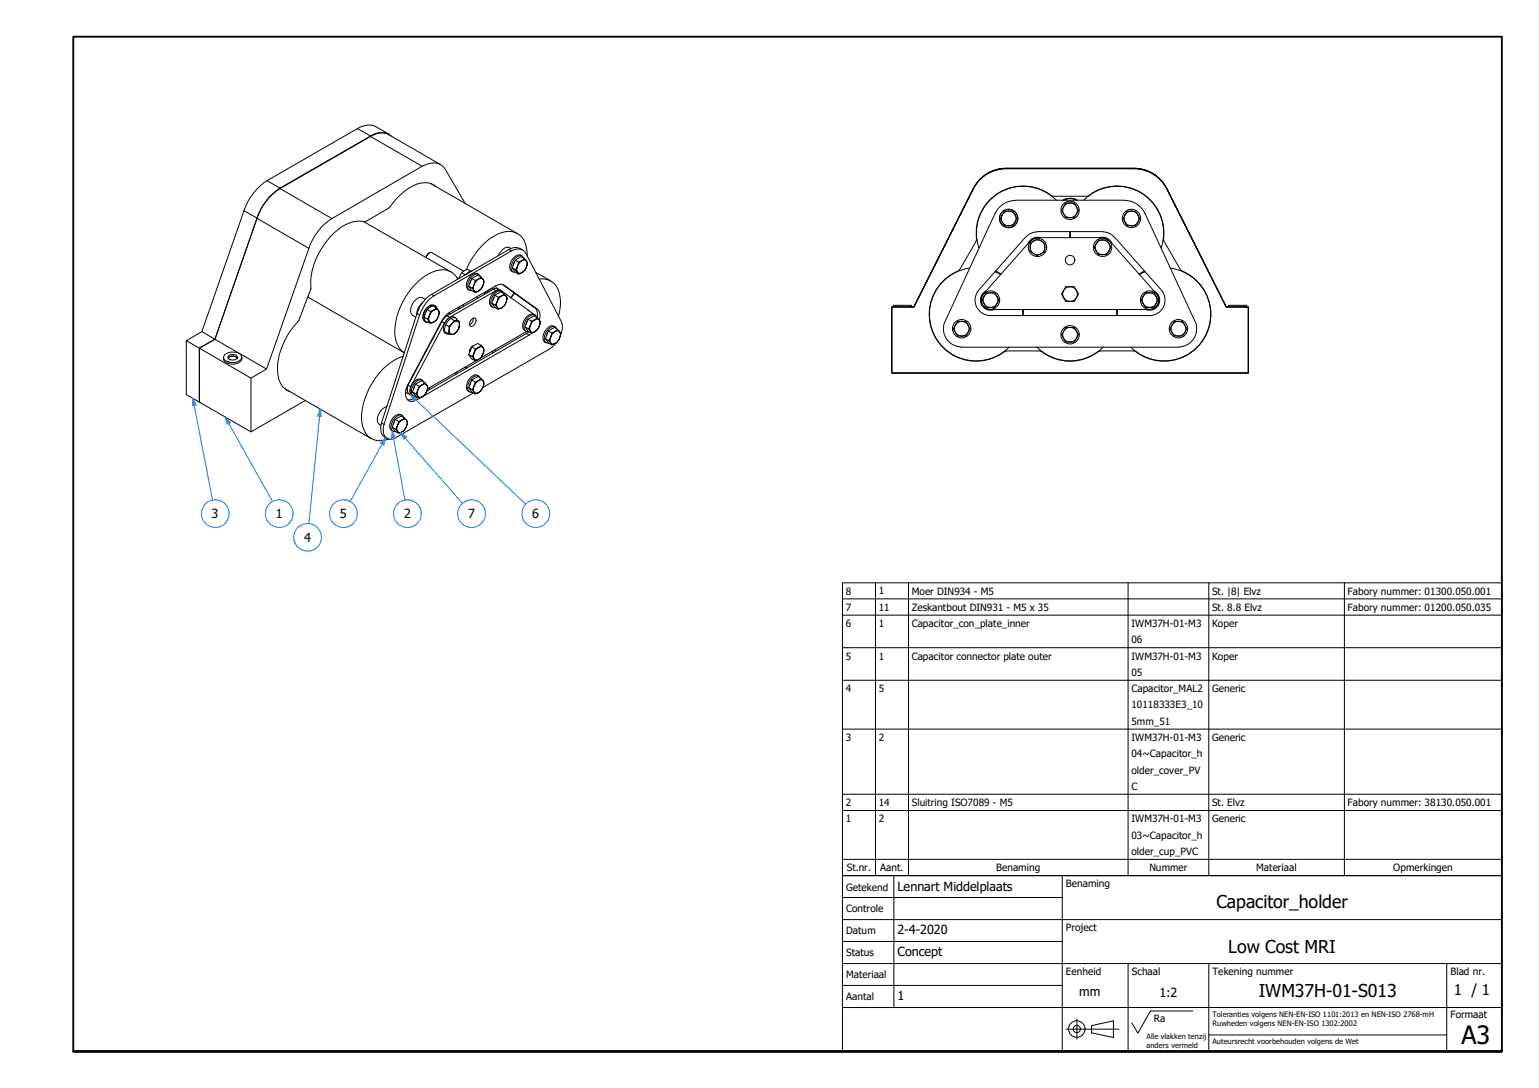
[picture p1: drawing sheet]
<svg xmlns="http://www.w3.org/2000/svg" width="420mm" height="297mm" viewBox="0 0 420 297" stroke-linecap="round" stroke-linejoin="round" font-family="sans-serif">
<!-- layer: Visible Edges(TU) -->
<g fill="none" stroke="#000" stroke-width=".27">
<path d="M106.2 36.6l-3.6-2a5 5 0 0 0-5 .5l-24.7 14.2a15.7 15.7 0 0 0-6.3 8.2l-11.5 33M106.8 37.2a4.3 4.3 0 0 0-5.6-.1l-24.7 14.3a15.7 15.7 0 0 0-6.3 8.1l-11.5 33.1-4.3 2.4v14.8M117.7 50.2l23.6 13.6M119.1 51a6.2 6.2 0 0 0-7.7 .5 20.1 20.1 0 0 0-5.2 5.3l-6.5 3.8a8.8 8.8 0 0 0-8.4 2.9 19.7 19.7 0 0 0-6.5 15.5l-3.2 8.4a20.8 20.8 0 0 0-5.8 13.7 6 6 0 0 0 3.3 5.8M120.3 44.9l-14.2-8.1a4.9 4.9 0 0 0-4.9 .5l-24.7 14.2a15.8 15.8 0 0 0-6.3 8.1l-11.5 33-4.3 2.4v14.8M127 55.5l-5.4-9.2a3.9 3.9 0 0 0-5.3-1.4l-25.7 14.8a15.8 15.8 0 0 0-6.3 8.1l-11.5 33-4.3 2.4v14.7l14.9-8.6M273.6 58.7l-.6 1 .6 1M273.6 58.6l-.2 1.3 .2 .7M274.7 46a10 10 0 0 0-9 5.5M274.7 46.1a9.9 9.9 0 0 0-9 5.5l-16.2 32.2h-6v18h97.3v-18h-6l-16.3-32.2a10 10 0 0 0-8.9-5.5h-34.9M274.7 46h34.9a10 10 0 0 1 8.9 5.5M275.4 57.6l.8 .2 .9 .8"/>
<path d="M275.4 57.6l-1.2 .4-.6 .6M275.4 57.6h1.1l.6 1.1M275.4 57.6h-1.1l-.7 1.1M277.1 58.6l.3 .8-.3 1.2M277.1 58.7l.6 1-.6 1M277.2 54.7a6.2 6.2 0 0 0-5.5 3.6l-13.8 29.7a5 5 0 0 0 4.6 6.7M277.2 54.7h29.9M287.5 53.6a12.9 12.9 0 0 0-14.4-1.2 12.9 12.9 0 0 0-6.5 13M288.4 54.7a12.7 12.7 0 0 0-15.8-2 12.7 12.7 0 0 0-5.3 15M290.2 54.7l1.1-.5h1.1l1.6 .5M290.4 56.4l.6-1h2.3l.6 1M290.4 58.4l.6 1h2.3l.6-1"/>
<path d="M290.4 56.4l-.6 1.1 .6 .9M290.4 58.4a2 2 0 0 0 3.5 0M290.4 56.4l-.3 1.2 .3 .8M290.4 56.4a2 2 0 0 1 3.5 0M293.9 56.4l.2 .8-.2 1.2M293.9 56.4l.5 1.1-.5 .9M295.8 54.7a12.7 12.7 0 0 1 15.8-2 12.7 12.7 0 0 1 5.4 15M297.1 53.5l-9.6 .1M297.1 53.5a12.8 12.8 0 0 1 14.3-1 12.8 12.8 0 0 1 6.2 12.9M307.1 54.7a6.2 6.2 0 0 1 5.5 3.6l13.8 29.7a5 5 0 0 1-4.7 6.7M310.6 58.6a2 2 0 0 0-2.7-.7 2 2 0 0 0-.7 2.7M310.6 58.6l.3 .8-.3 1.2"/>
<path d="M310.6 58.7l-.6-1.1h-2.3l-1.1 2.1 .5 1M310.6 58.7l.6 1-.6 1M99.5 60.6l23.7 13.7M117.2 69l-.4 .3-.5 1 .7-1.1 .9-.3 8.7 5.1M124.8 75.9l.4 .2M125 76.2a5 5 0 0 0-7-1.9 18.9 18.9 0 0 0-10.1 17.8 6.1 6.1 0 0 0 2.5 4.2l-26.4-15.2M126 74.5l.9 .5 .4-.1M128.6 76.6l-.3 .9M128.6 74l-1-.5a3.2 3.2 0 0 0-2.3 2.5M128.8 74a1.85 1.85 0 0 0-1.5 .9M128.9 78.7l-.9-.5 .8 1.1 .9 .6M129.4 77.7l-.2 .9 .2 .8-.5-.7z"/>
<path d="M129.4 79.4a1.01 1.01 0 0 0 1.3 0l-1 .5zM129.7 76.6l1-.4-1.3 1.5zM129.7 76.6l-.9-.5-.8 2.1M130.7 74.9a1.73 1.73 0 0 0-2.5 .7l-.4 .6a2 2 0 0 0 .4 3M130.7 76.2l.7-.6 .5 .7a.83 .83 0 0 0-1.2-.1zM131.1 75.5a1.3 1.3 0 0 0-1.2-.7 1.3 1.3 0 0 0-1.1 .8 2.86 2.86 0 0 0-.7 3.6l.8 .2M131.4 75.6l-1-.5-1.6 1M131.9 76.3a1.24 1.24 0 0 1 0 1.6l.2-.9zM131.9 77.9a2.11 2.11 0 0 1-1.2 1.5l.7-.6zM132.6 79.6l-.4 .8M134.8 78.9a1.78 1.78 0 0 0-1.9 1.1M135.2 78.2l.4 .5"/>
<path d="M136.7 79.2a1.51 1.51 0 0 0-2-.2l-12.7 7.2-.7 .7-.7 .9M137 79.6a1.61 1.61 0 0 0-2.5 .6l-.6 1.1a1.72 1.72 0 0 0 .6 2.6M137.2 77.6l9.7 7-9.6-6.9M137.7 77.9a1.86 1.86 0 0 0-2.3 .1l-12.6 7.3-1.1 .8-1.2 1.8-9.2 17.3a3.4 3.4 0 0 0 .3 4.2 2.25 2.25 0 0 0 2.1-.2l31.5-18.3M138.9 68.1a3.1 3.1 0 0 1 3.8 .1M138.9 68.1l-21.1 12.3M138.9 68.1l.7 .4M139.5 67.9a1.84 1.84 0 0 0-2.7 .7l-.8 1.2M139.6 68.5a2.76 2.76 0 0 1 4 .7l9.7 18.7a4.6 4.6 0 0 1-.3 3.7M139.6 68.5l-21.1 12.3M140.3 80l-.9 1.3M140.4 71.6l-.3 .8"/>
<path d="M140.7 73.6l-.9-.5 .9 1.2 .8 .6M141.3 72.7l-.2 .9 .2 .7-.6-.7zM141.3 74.3a.91 .91 0 0 0 1.2 .1l-1 .5zM141.5 71.6l1-.4-1 1-.2 .5zM141.5 71.6l-.8-.6-.9 2.1M142.5 69.9a1.73 1.73 0 0 0-2.5 .7l-.4 .6a2 2 0 0 0 .4 3M142.5 71.2l.7-.6 .5 .7a.83 .83 0 0 0-1.2-.1zM142.9 70.5a1.03 1.03 0 0 0-.8-.8 1.03 1.03 0 0 0-1 .5 3.6 3.6 0 0 0-1.4 3.6l.6 .5h.4M143.2 70.6l-1-.5-1.5 .9M143.7 71.3a1.06 1.06 0 0 1 0 1.6l.2-.5v-.8zM143.7 72.9a2.11 2.11 0 0 1-1.2 1.5l1-1zM144 69.9a7.2 7.2 0 0 0-2.3-5.8 5.9 5.9 0 0 0-6.9 .4 19.5 19.5 0 0 0-7.5 9.1"/>
<path d="M146.2 74.3l4.2 2.4M147.2 76.2a5 5 0 0 1 5.7 5 12.4 12.4 0 0 1-.4 5.1M261.7 73.9a12.8 12.8 0 0 0-6.3 18.3 12.8 12.8 0 0 0 19 3.7M261.9 73.7l-.3 .2M264.7 73.2a12.7 12.7 0 0 0-9.6 18.3 12.7 12.7 0 0 0 20.5 3.2M266.6 65.4l-.1 .3M266.6 65.7l-4.7 8M269.2 79.5a2.76 2.76 0 0 0-1.3 3.5 2.76 2.76 0 0 0 3.4 1.5M270.4 79.9h1.2l1.1 2-1.1 2h-1.2M270.4 79.9h-1.2l-1.1 2 1.1 2h1.2M270.4 79.9a2 2 0 0 1 2 2 2 2 0 0 1-2 2M270.4 79.9a2 2 0 0 0-2 2 2 2 0 0 0 2 2"/>
<path d="M271.6 74.2l1.5 .8M271.9 73.9l1.4 .9M273.6 60.7l.7 .9h1.1M273.6 60.6l1 .9 .8 .1M277.1 60.6l-.6 .7-1.1 .3M277.1 60.7l-.6 .9h-1.1M280 64.8l-13 14.7a4.2 4.2 0 0 0 3.4 6.7h43.5M281.2 67.4v1.2l.9 .6M281.2 67.4l.4 1.2 .5 .6M282.1 69.2l1 .6 1.1-.5M282.1 69.2l1.2 .3 .8-.2M283.2 63.2h17.9"/>
<path d="M283.2 64.9h17.9M283.2 64.9l-1.2 .4-.7 .6-13.1 14.7M283.2 63.3l-1.7 .4-1.5 1.1M284.1 64.9a2.76 2.76 0 0 0-3.4 1.6M284.3 65.8a2 2 0 0 0-3.1 1.6M284.3 65.8a2 2 0 0 1-.2 3.5M284.4 65.8l-1.1-.6-2 1-.1 1.2M284.4 65.8l.9 .7-.1 2.3-1 .5M292 63.3v1.6M292.2 63.3l.1 1.6M293.9 79.3a2 2 0 0 0-2.8-.8 2 2 0 0 0-.7 2.8M293.9 79.3l.2 .8-.2 1.2"/>
<path d="M293.9 79.3l-.6-1h-2.3l-1.2 2 .6 1M293.9 79.3l.5 1-.5 1M299.3 66.5l.6-1h2.3l.6 1M299.3 68.5l.6 1h2.3l.6-1M299.3 66.5l-.6 1 .6 1M299.3 68.5a2 2 0 0 0 3.5 0M299.3 66.5l-.3 1.2 .3 .8M299.3 66.5a2 2 0 0 1 3.5 0M300.1 64.9a2.76 2.76 0 0 1 3.5 1.6M301 64.9l.9 .2 1.1 .8M301 63.3l1.8 .4 1.5 1.1 13 14.7a4.2 4.2 0 0 1-3.5 6.7M302.8 66.5l.2 .8-.2 1.2"/>
<path d="M302.8 66.5l.5 1-.5 1M303 65.8l13.1 14.8M307.1 60.7l.6 .9h2.3l.6-.9M307.2 60.6a2 2 0 0 0 3.4 0M312.4 73.9l-1.4 .9M312.6 74.2l-1.5 .8M312.7 79.9h2.3l.6 1 .6 1-1.2 2h-2.3l-1.2-2zM315.1 79.5a2.76 2.76 0 0 1 1.3 3.5 2.76 2.76 0 0 1-3.5 1.5M317.7 65.7l4.6 8M317.7 65.4l.1 .3M319.5 73.2a12.7 12.7 0 0 1 9.7 18.3 12.7 12.7 0 0 1-20.5 3.2M322.4 73.7l.2 .2"/>
<path d="M322.6 73.9a12.8 12.8 0 0 1 6.3 18.3 12.8 12.8 0 0 1-19 3.7M50.9 93v14.7l3.5 2.1M61 97.5a1.7 1.7 0 0 0 1.9 1.9 2.63 2.63 0 0 0 3.1-1.4v-.5M61.4 96.8a3.6 3.6 0 0 1 4.4 .2 1.16 1.16 0 0 1-.9 1.7 3.2 3.2 0 0 1-3.8-.8l-.1-.4zM62.2 97.8a1.68 1.68 0 0 1 2.6 0M62.3 97.3a1.49 1.49 0 0 1 2.5 .4 1.72 1.72 0 0 1-2.5 .1zM62.3 97.8a1.58 1.58 0 0 1 2.5 0M110 97.3a17 17 0 0 0-9.7 9.9 12.5 12.5 0 0 0-.4 11.2 5 5 0 0 0 6.2 1.5M114.9 98.3l.2 .1M115.3 82.7l-1.1 1.4-.4 1.7M116 86.7l.7 .4M116.1 81.7a1.77 1.77 0 0 0-2.6 .1 3 3 0 0 0-.9 4.3l.9 .5"/>
<path d="M116.3 95.9l-.2 .2M116.8 87.9l.7 .4M116.8 84.6l.7 .4M117.2 86.2l-.2 .9 .2 .7-.5-.7zM117.2 87.8a.98 .98 0 0 0 1.3 .1l-1 .4zM117.5 85l1-.4-.8 .7-.5 .9zM117.8 80.4l-2 1.8a8.5 8.5 0 0 0-1.9 3.4l-9.8 29.9M117.8 80.4l.7 .4M118.4 83.6l.7 .5M118.5 80.8l-.7 .5a10 10 0 0 0-3.2 4.7l-9.8 29.9M118.5 84.6l.6-.5 .6 .7a.83 .83 0 0 0-1.2-.2zM118.8 83.6a1.61 1.61 0 0 0-2.5 .7l-.6 1.1a1.72 1.72 0 0 0 .6 2.5"/>
<path d="M119.3 84.3a1.05 1.05 0 0 0-.8-.9 1.05 1.05 0 0 0-1 .4 3.1 3.1 0 0 0-1.3 4.1l.8 .1M119.4 90h.1M119.4 89.8l.1 .1M119.7 84.8a1.24 1.24 0 0 1 0 1.5l.2-.8zM119.7 86.3l-.6 1.1-.6 .5 .7-.6zM119.9 88.9l.1 .2M120.6 87.8l.7 .4-9.2 17.4-.7-.4M120.6 87.8l-9.2 17.4M121.7 90.7l.7 .4M121.7 86.1l.5 .1M121.8 88.7l.7 .4M122.5 89.1l.9-.7-.6 .9-.2 .9z"/>
<path d="M122.6 85.5l.3 .2M122.6 90.2a.92 .92 0 0 0 .7 1.1l-.9-.2zM123.3 91.3a1.5 1.5 0 0 0 1.4-.8 1.17 1.17 0 0 1-1.4 .8zM123.3 87l.7 .5M124 87.5l.8 .2-.7 .1-.7 .6zM124.4 86.8a1.73 1.73 0 0 0-2.5 .7 3.2 3.2 0 0 0-.7 3.2l.7 .4M124.6 87.2l.7 .5M124.8 87.7h.5l.1 1.1a.84 .84 0 0 0-.6-1.1zM124.8 87.4a1.06 1.06 0 0 0-.8-.8 1.06 1.06 0 0 0-1.1 .4 3.4 3.4 0 0 0-1.3 3.9l.7 .3h.4M125.3 83.8l-.2 .6M125.3 83.9l.3 .3M125.4 88.8a2.1 2.1 0 0 1-.7 1.7l.5-.9z"/>
<path d="M126.4 83.2l.2 .4M128.6 95.2l-.3 .9M128.7 87.2l.7-.4 .3 .1a1.49 1.49 0 0 1-1.2 2.2 .97 .97 0 0 1 0-1.5zM128.9 97.3l-.9-.5 .8 1.2 .9 .5M129.2 86.9a1.84 1.84 0 0 1-1 1.8M129.4 94.3l-.6 .4a1.59 1.59 0 0 0-.7 1.6M129.4 96.4l-.2 .9 .2 .7-.5-.7zM129.4 98a.91 .91 0 0 0 1.3 .1l-1 .4zM129.7 95.2l1-.3-1.3 1.5zM129.7 95.2l-.9-.5-.8 2.1M130.2 81l.1 .5M130.4 98.3l-13.7 7.9"/>
<path d="M130.7 94.9l.7-.6 .5 .6a.91 .91 0 0 0-1.2 0zM131.4 94.3l-1-.5-1.6 .9M131.9 94.9a1.31 1.31 0 0 1 0 1.7l.2-.9zM131.9 96.6a2.11 2.11 0 0 1-1.2 1.5l.7-.6zM134.6 95.8l-.2 .6M134.9 81.1l-.3 .9M135.2 83.3l-1-.6 .9 1.2 .9 .5M135.3 95.4l.1 .5M135.8 82.3l-.2 .5 .2 1.1-.6-.6zM135.8 83.9a.83 .83 0 0 0 1.2 .2l-1 .3zM136 81.1l1-.3-.7 .6-.5 .9zM136 81.1l-.9-.5-.9 2.1"/>
<path d="M137 80.8l.7-.6 .5 .7a.83 .83 0 0 0-1.2-.1zM137.4 80.1a1.33 1.33 0 0 0-2.3 .1 2.86 2.86 0 0 0-.7 3.6l.8 .1M137.7 80.2l-1-.5-1.6 .9M138.2 80.9l.3 .5-.3 1.1 .2-.9zM138.2 82.5l-.5 1-.7 .6 .7-.7zM140.5 80.1l-1 1.2M143.8 90.5l-12.9 7.4M144 87.7l-.4 .9M144.1 84.7l.2 .1M144.2 84.7l.3 .2M144.3 89.8l-1-.5 .8 1.1 1 .6M144.4 90.6l-27.9 16.2"/>
<path d="M144.8 88.8l-.2 .9 .2 .8-.5-.7zM144.8 90.5a.98 .98 0 0 0 1.2 0l-.9 .5zM145.1 87.7l.9-.4-.7 .6-.5 .9zM145.1 87.7l-1-.5-.8 2.1M146 86a1.73 1.73 0 0 0-2.4 .7 3.2 3.2 0 0 0-.7 3.2l.6 .4M146 86h.1M146 86l-9.2-6.7a1.21 1.21 0 0 0-1.4 .1l-12.6 7.2-1.5 1.6M146 87.3l.7-.6 .6 .7a.83 .83 0 0 0-1.3-.1zM146.2 84.2a2.77 2.77 0 0 1 .4 2.5M146.5 86.6a1.3 1.3 0 0 0-1.2-.7 1.3 1.3 0 0 0-1.2 .8l-.4 .5a2.52 2.52 0 0 0-.3 3.1l.8 .2M146.7 86.7l-.9-.5-1.7 1M146.9 84.6a2.73 2.73 0 0 1 .4 2.8"/>
<path d="M147.3 87.4a1.24 1.24 0 0 1 0 1.6l.1-.9zM147.3 89l-.6 1-.7 .5 .7-.6zM149.5 90.9l-.3 .8M149.8 93l-.9-.6 .8 1.2 .9 .6M150.4 92l-.2 .5 .2 1.1-.6-.6zM150.4 93.6a.83 .83 0 0 0 1.2 .2l-1 .4zM150.6 90.9l1-.4-.7 .6-.5 .9zM150.6 90.9l-.9-.6-.8 2.1M151.6 89.3a1.61 1.61 0 0 0-2.5 .7l-.6 1a1.72 1.72 0 0 0 .6 2.6M151.6 90.5l.7-.5 .5 .6a.83 .83 0 0 0-1.2-.1zM151.9 93.6l-1.9 1.7-18.2 10.5M152 89.8a1.03 1.03 0 0 0-.8-.7 1.03 1.03 0 0 0-1 .4 3.1 3.1 0 0 0-1.2 4l.8 .1"/>
<path d="M152.3 90l-1-.6-1.6 .9M152.8 90.6l.3 .5-.3 1.2 .2-.6zM152.8 92.3l-.5 .9-.7 .6 .7-.7zM243.9 83.8v-.4h5v.4M249.5 83.8l16.2-32.4-16.2 32.4h-6v18h97.3v-18h-6l-16.3-32.4 16.3 32.4M262.5 87.7l.9 .2 .9 .8M262.5 87.7a2 2 0 0 0-2 2 2 2 0 0 0 2 2M262.6 87.7h1.1l.6 1.1M262.6 94.8h59.1M262.6 87.7h-1.2l-1.2 2.1 1.2 1.9h1.2M264.3 90.7l-.6 .7-1.2 .3M264.3 88.7l.2 .8-.2 1.2"/>
<path d="M264.3 88.8l.6 1-.6 1M264.3 90.8l-.6 .9h-1.1M268.2 80.6a2.57 2.57 0 0 0 2.2 3.9h43.5M274.7 95.9l-.3 .1M274.7 95.8h9.2M279.1 84.5l.1 1.6M279.5 84.5l-.1 1.6M283 94.7a12.7 12.7 0 0 0 18.2 0M283.9 95.9l.3 .1M284.3 95.9a12.8 12.8 0 0 0 15.7 0M290.4 81.3l.6 1h2.3l.6-1M290.4 81.3a2 2 0 0 0 3.5 0"/>
<path d="M291 89.4h2.3l1.1 2-1.1 2h-2.3l-1.2-2zM300.3 95.9l-.3 .1M300.4 95.8h9.2M304.8 84.5l.1 1.6M305.1 84.5v1.6M309.6 95.9l.3 .1M316.1 80.6a2.57 2.57 0 0 1-2.3 3.9M320 90.8l.5 .9h2.3l.7-.9M320 90.7a2 2 0 0 0 3.5 0M323.5 88.7a2 2 0 0 0-2.8-.7 2 2 0 0 0-.7 2.7M323.5 88.7l.2 .8-.2 1.2M323.5 88.8l-.7-1.1h-2.3l-1.1 2.1 .6 1"/>
<path d="M323.5 88.8l.5 1-.5 1M335.4 83.8v-.4h5v.4M54.4 109.8l14.1 8.1M72.8 100.8l-17.7-10.3-4.2 2.5 17.6 10.2M77.7 106.1l23.6 13.6M104.1 115.5a3.2 3.2 0 0 0 1.6 4.2M104.1 115.5l.7 .4M105.6 111a3.8 3.8 0 0 0-2.3 4.6l.7 .5M107.7 115l-.4 .9M108 117.1l-.9-.5 .8 1.2 .9 .5M108.5 116.2l-.2 .9 .2 .7-.5-.7zM108.5 117.8a.83 .83 0 0 0 1.2 .1l-.9 .4z"/>
<path d="M108.8 115l.9-.3-.7 .6-.5 .9zM108.8 115l-.9-.5-.8 2.1M109.7 114.7l.7-.6 .6 .6a1.01 1.01 0 0 0-1.3 0zM109.8 113.4a1.93 1.93 0 0 0-2.9 1.3 1.94 1.94 0 0 0 .4 3M110.2 114a1.03 1.03 0 0 0-.8-.8 1.03 1.03 0 0 0-1.1 .5 3.5 3.5 0 0 0-1.4 3.6l.6 .5h.4M110.4 114.1l-.9-.5-1.6 .9M110.8 107.2l.6 .2M110.9 106.2l.3 .3M111 114.7a1.31 1.31 0 0 1 0 1.7l.2-.9zM111 116.4a2.38 2.38 0 0 1-1.3 1.5zM111.4 105.2l-.1 .6a1.68 1.68 0 0 0 1.1 2.2M112.5 103.1l-.2 .1"/>
<path d="M112.9 102.3l-.2 .1M112.9 102.1l.1 .1M113.2 105.4l-.3 .9M113.5 107.6l-.9-.6 .8 1.1 1 .6M113.8 108.4a3.3 3.3 0 0 1-2.5 .7M114 106.5l-.1 1 .1 .7-.5-.6zM114 108.2a.91 .91 0 0 0 1.3 .1l-.9 .4zM114.4 105.5l.9-.5-1.3 1.5zM114.4 105.5l-1-.6-.8 2.1M115.3 103.8a1.61 1.61 0 0 0-2.5 .7l-.6 1.1a1.72 1.72 0 0 0 .6 2.5 1.6 1.6 0 0 1-.7-2.5M115.3 105l.7-.5 .5 .6a.83 .83 0 0 0-1.2-.1zM115.8 104.3a1.33 1.33 0 0 0-2.4 .1 2.86 2.86 0 0 0-.7 3.7l.8 .1"/>
<path d="M116 104.5l-.9-.6-1.7 1M116.5 105.1a1.31 1.31 0 0 1 0 1.7l.2-1zM116.5 106.8l-.5 .9-.7 .6 .7-.6zM117.2 105.9l.1 .4M124.8 101.5l-.5 .8M126.9 100.3l.5 .2M128.6 104.3l-.3 .8M128.9 106.4l-.9-.6 .8 1.2 .9 .6M129.2 107.3l-21.1 12.1a2.12 2.12 0 0 1-2.4 .3 2.12 2.12 0 0 1-1.1-2.2l.2-1.6M129.4 105.4l-.2 .9 .2 .7-.5-.6zM129.4 107a.91 .91 0 0 0 1.3 .2l-1 .4zM129.7 104.3l1-.4-1.3 1.5z"/>
<path d="M129.7 104.3l-.9-.6-.8 2.1M130.7 102.7a1.61 1.61 0 0 0-2.5 .7l-.4 .5a2.06 2.06 0 0 0 .4 3.1M130.7 103.9l.7-.5 .5 .6a.83 .83 0 0 0-1.2-.1zM131.1 103.2a1.3 1.3 0 0 0-1.2-.7 1.3 1.3 0 0 0-1.1 .8 2.86 2.86 0 0 0-.7 3.6l.8 .1M131.4 103.4l-1-.6-1.6 .9M131.9 104a1.31 1.31 0 0 1 0 1.6l.2-.9zM131.9 105.6l-.5 1-.7 .6 .7-.7z"/>
<circle cx="275.4" cy="59.6" r="2.51"/>
<circle cx="292.1" cy="57.4" r="2.51"/>
<circle cx="308.9" cy="59.6" r="2.51"/>
<circle cx="283.2" cy="67.5" r="2.51"/>
<circle cx="292.1" cy="71" r="1.3"/>
<circle cx="301" cy="67.5" r="2.51"/>
<circle cx="262.5" cy="89.7" r="2.51"/>
<circle cx="270.4" cy="81.9" r="2.51"/>
<circle cx="292.1" cy="91.4" r="2.51"/>
<circle cx="292.1" cy="91.4" r="2"/>
<circle cx="313.8" cy="81.9" r="2.51"/>
<circle cx="313.8" cy="81.9" r="2"/>
<circle cx="321.7" cy="89.7" r="2.51"/>
</g>
<!-- layer: Visible Tangent Edges(TU) -->
<path d="M97.6 35.1l3.6 2M101.2 37.3l14.1 8.1M66.6 57.5l3.6 2M70.2 59.6l14.1 8.2M72.9 49.3l3.6 2.1M76.5 51.5l14.1 8.2M134.7 79l.7 .4M113.9 85.6l.7 .4M122 86.2l.8 .4M143.7 91l.8 .5M113 108.8l.7 .4" fill="none" stroke="#000" stroke-width=".27"/>
<!-- layer: Symbols(TU) -->
<g fill="none" stroke="#000" stroke-width=".27">
<path d="M239 159.1v80M248 159.1v80M308 159.1v80M330 159.1v80M367 159.1v80M230 163.5h180M230 167.9h180M230 176.8h180M230 185.7h180M230 199.1h180M230 216.8h180M230 234.6h180v-75.5h-180v80h180v-4.5"/>
<path d="M230 221.3h180"/>
</g>
<!-- layer: Visible (ISO) -->
<path d="M20 287.1v-277.1h390v277.1h-390h390" fill="none" stroke="#000" stroke-width=".51"/>
<!-- layer: Sketch Geometry(TU) -->
<g fill="none" stroke="#000" stroke-width=".27">
<path d="M230 239.1h180v48h-180zM244 239.1v36M290 239.1v48M230 245h60M230 251.1h180M230 257h60M230 275.1h180M230 269h60M230 263.1h180M308 263.1v24M314.1 276h11.5M330 263.1v24"/>
<path d="M395 263.1v24M330 282.6h65"/>
</g>
<!-- layer: Leader Lines(TU) -->
<g fill="none" stroke="#000" stroke-width=".27">
<path d="M314.1 276l-3.5 6.1-1.6-2.8M298 280l6-1.3v4.6l-6-1.3z"/>
<circle cx="294" cy="280.9" r="2.25"/>
<circle cx="294" cy="280.9" r=".98"/>
</g>
<!-- layer: Centerline(TU) -->
<g fill="none" stroke="#000" stroke-width=".27">
<path d="M294 278.2v.6M294 279v.3M294 279.4v1.3M291 281h.5M291.7 281h.2M292.1 281h1.1M293.3 281h.3M293.7 281h1.1M294 280.8v.3M294 281.3v1.2M294 282.6v.3M294 283.1v.6"/>
<path d="M294.9 281h.2M295.3 281h1.1M296.5 281h.3M296.9 281h1.1M298.1 281h.3M298.5 281h1.1M299.7 281h.3M300.1 281h1.1M301.3 281h.3M301.8 281h1M303 281h.2M303.3 281h1.1"/>
<path d="M304.5 281h.3M305 281h.5"/>
</g>
<!-- layer: Symbols(TU_B) -->
<path d="M61.5 113.8l.9 1.8" fill="none" stroke="#0080ff" stroke-width=".27"/>
<path d="M61.5 113.8l1.4 1.6-.9 .4z" fill-rule="evenodd" fill="#0080ff"/>
<g fill="none" stroke="#0080ff" stroke-width=".27">
<path d="M61.5 113.8l1.4 1.6-.9 .4zM62.4 115.6l12 21.4M105.3 119.5l-1 1.7"/>
<circle cx="76.2" cy="140.2" r="3.8"/>
</g>
<path d="M105.3 119.5l-.5 2-.9-.5z" fill-rule="evenodd" fill="#0080ff"/>
<g fill="none" stroke="#0080ff" stroke-width=".27">
<path d="M105.3 119.5l-.5 2-.9-.5zM107.1 117.7l.3 1.9M104.3 121.2l-8.7 15.8"/>
<circle cx="93.8" cy="140.2" r="3.8"/>
</g>
<path d="M107.1 117.7l.8 1.8-1 .2z" fill-rule="evenodd" fill="#0080ff"/>
<g fill="none" stroke="#0080ff" stroke-width=".27">
<path d="M107.1 117.7l.8 1.8-1 .2zM107.4 119.6l3.2 17M109.3 118.1l1.3 1.5"/>
<circle cx="111.2" cy="140.2" r="3.8"/>
</g>
<path d="M109.3 118.1l1.7 1.2-.7 .6z" fill-rule="evenodd" fill="#0080ff"/>
<g fill="none" stroke="#0080ff" stroke-width=".27">
<path d="M109.3 118.1l1.7 1.2-.7 .6zM110.6 119.6l15.7 17.9M112.1 107.8l1.4 1.3"/>
<circle cx="128.7" cy="140.2" r="3.8"/>
</g>
<path d="M112.1 107.8l1.8 1-.7 .7z" fill-rule="evenodd" fill="#0080ff"/>
<g fill="none" stroke="#0080ff" stroke-width=".27">
<path d="M52.6 108.8l.4 1.9M112.1 107.8l1.8 1-.7 .7zM113.5 109.1l30 28.6"/>
<circle cx="146.3" cy="140.2" r="3.8"/>
</g>
<path d="M52.6 108.8l.9 1.8-1 .2z" fill-rule="evenodd" fill="#0080ff"/>
<g fill="none" stroke="#0080ff" stroke-width=".27">
<path d="M52.6 108.8l.9 1.8-1 .2zM53 110.7l5 25.9M87.4 111.7l-.2 2"/>
<circle cx="58.8" cy="140.2" r="3.8"/>
</g>
<path d="M87.4 111.7l.3 2h-1z" fill-rule="evenodd" fill="#0080ff"/>
<g fill="none" stroke="#0080ff" stroke-width=".27">
<path d="M87.2 113.7l-2.9 29.3M87.4 111.7l.3 2h-1z"/>
<circle cx="84" cy="146.7" r="3.8"/>
</g>
<text font-size="6.9" x="399" y="285">A3</text>
<g font-size="4.8">
<text x="332.1" y="247.9">Capacitor_holder</text>
<text x="335.3" y="260.3">Low Cost MRI</text>
<text x="343.7" y="272.3">IWM37H-01-S013</text>
</g>
<text font-size="4.1" x="396.9" y="271.8">1 / 1</text>
<g font-size="3.4">
<text x="57.8" y="141.5">3</text>
<text x="75.3" y="141.5">1</text>
<text x="92.8" y="141.5">5</text>
<text x="110.3" y="141.5">2</text>
<text x="127.8" y="141.5">7</text>
<text x="145.3" y="141.5">6</text>
<text x="83.1" y="147.9">4</text>
<text x="245" y="243.1">Lennart Middelplaats</text>
<text x="245" y="255.1">2-4-2020</text>
<text x="245" y="261.1">Concept</text>
<text x="245" y="273">1</text>
<text x="294.6" y="272">mm</text>
<text x="316.5" y="272.1">1:2</text>
</g>
<g font-size="2.7">
<text x="230.9" y="162.4">8</text>
<text x="230.9" y="166.7">7</text>
<text x="239.9" y="162.3">1</text>
<text x="239.9" y="166.7">11</text>
<text x="248.9" y="162.4">Moer DIN934 - M5</text>
<text x="248.9" y="166.8">Zeskantbout DIN931 - M5 x 35</text>
<text x="330.9" y="162.4">St. |8| Elvz</text>
<text x="330.9" y="166.8">St. 8.8 Elvz</text>
<text x="367.9" y="162.4">Fabory nummer: 01300.050.001</text>
<text x="367.9" y="166.8">Fabory nummer: 01200.050.035</text>
<text x="230.9" y="171.2">6</text>
<text x="239.9" y="171.2">1</text>
<text x="248.9" y="171.2">Capacitor_con_plate_inner</text>
<text x="308.9" y="171.2">IWM37H-01-M3</text>
<text x="330.9" y="171.2">Koper</text>
<text x="308.9" y="175.6">06</text>
<text x="230.9" y="180.1">5</text>
<text x="239.9" y="180.1">1</text>
<text x="248.9" y="180.1">Capacitor connector plate outer</text>
<text x="308.9" y="180.1">IWM37H-01-M3</text>
<text x="308.9" y="184.5">05</text>
<text x="330.9" y="180.1">Koper</text>
<text x="230.9" y="189">4</text>
<text x="239.9" y="189">5</text>
<text x="308.9" y="189">Capacitor_MAL2</text>
<text x="330.9" y="189">Generic</text>
<text x="308.9" y="193.4">10118333E3_10</text>
<text x="308.9" y="197.9">5mm_51</text>
<text x="230.9" y="202.3">3</text>
<text x="239.9" y="202.3">2</text>
<text x="308.9" y="202.3">IWM37H-01-M3</text>
<text x="330.9" y="202.3">Generic</text>
<text x="308.9" y="206.7">04~Capacitor_h</text>
<text x="308.9" y="211.2">older_cover_PV</text>
<text x="308.9" y="215.6">C</text>
<text x="230.9" y="220.1">2</text>
<text x="239.9" y="220.1">14</text>
<text x="248.9" y="220.1">Sluitring ISO7089 - M5</text>
<text x="330.9" y="220.1">St. Elvz</text>
<text x="367.9" y="220.1">Fabory nummer: 38130.050.001</text>
<text x="230.9" y="224.5">1</text>
<text x="239.9" y="224.5">2</text>
<text x="308.9" y="224.5">IWM37H-01-M3</text>
<text x="330.9" y="224.5">Generic</text>
<text x="308.9" y="229">03~Capacitor_h</text>
<text x="308.9" y="233.4">older_cup_PVC</text>
<text x="231.2" y="237.9">St.nr.</text>
<text x="240.3" y="237.8">Aant.</text>
<text x="272" y="237.8">Benaming</text>
<text x="313.8" y="237.8">Nummer</text>
<text x="343" y="237.9">Materiaal</text>
<text x="380.4" y="237.9">Opmerkingen</text>
<text x="231" y="243.1">Getekend</text>
<text x="291" y="242">Benaming</text>
<text x="231" y="249.1">Controle</text>
<text x="231" y="255.1">Datum</text>
<text x="291" y="254">Project</text>
<text x="231" y="261.1">Status</text>
<text x="231" y="267.1">Materiaal</text>
<text x="291" y="266.1">Eenheid</text>
<text x="309" y="266.1">Schaal</text>
<text x="331" y="266.1">Tekening nummer</text>
<text x="396" y="266.1">Blad nr.</text>
<text x="231" y="273.1">Aantal</text>
<text x="315" y="279.1">Ra</text>
<text x="396" y="278.1">Formaat</text>
</g>
<g font-size="2">
<text x="331" y="277.6">Toleranties volgens NEN-EN-ISO 1101:2013 en NEN-ISO 2768-mH</text>
<text x="331" y="280.1">Ruwheden volgens NEN-EN-ISO 1302:2002</text>
<text x="313" y="283.6">Alle vlakken tenzij</text>
<text x="313" y="286.1">anders vermeld</text>
<text x="331" y="285.1">Auteursrecht voorbehouden volgens de Wet</text>
</g>
</svg>
